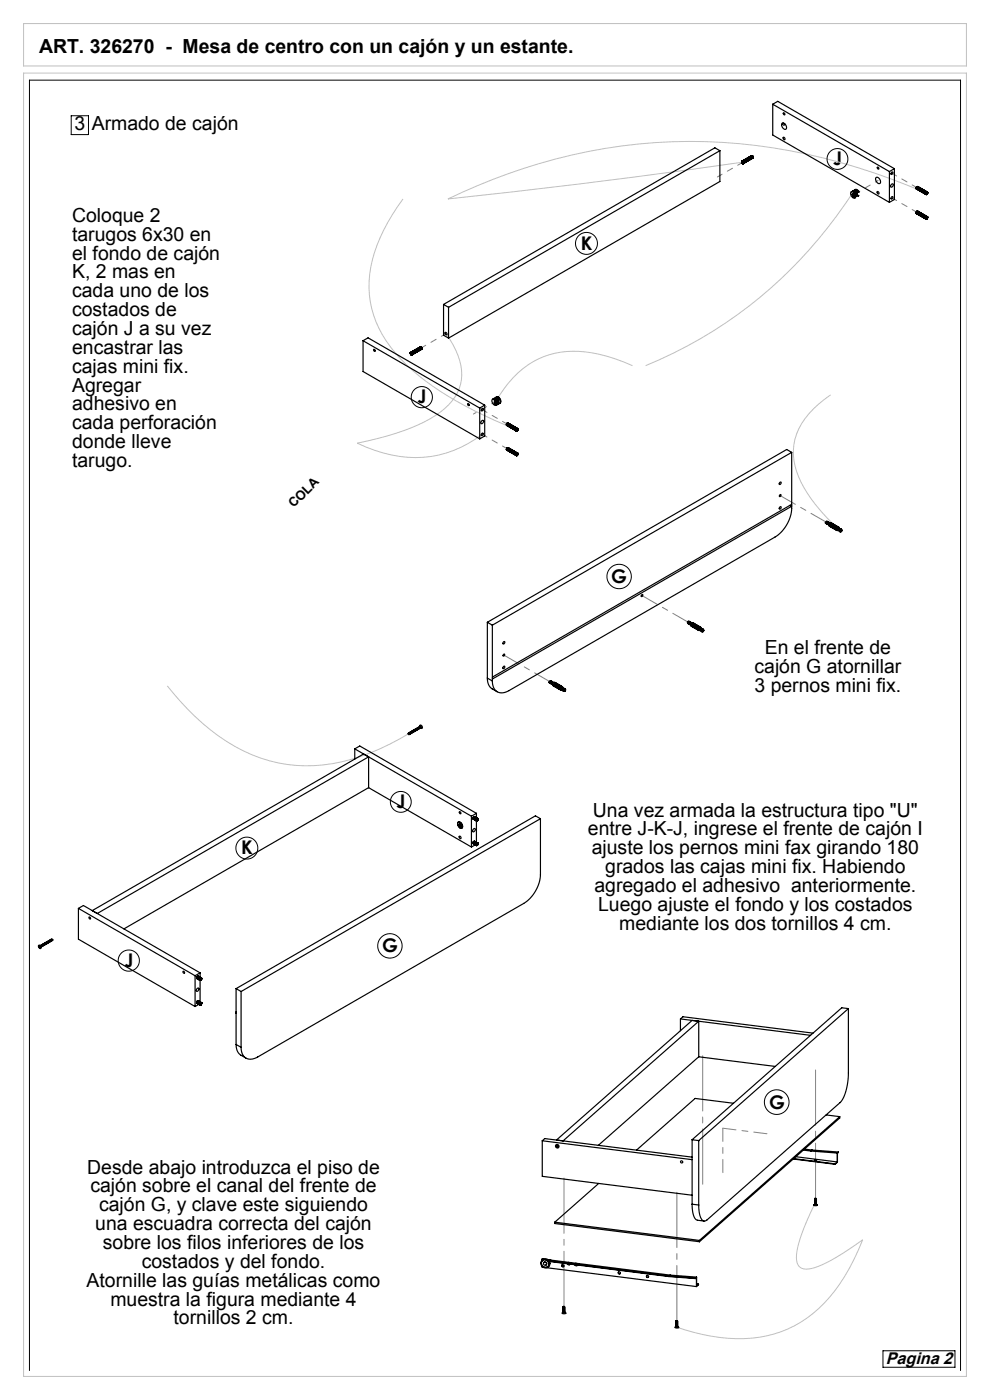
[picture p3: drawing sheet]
<svg xmlns="http://www.w3.org/2000/svg" width="210mm" height="297mm" viewBox="0 0 210 297" stroke-linecap="round" stroke-linejoin="round" font-family="sans-serif">
<g fill="none" stroke="#000" stroke-width=".21">
<path d="M15.1 24.6h3.7v4h-3.7zM6.2 290.7v-273.7h197.6v273.7M187.3 286.6h15.3v3.5h-15.3z"/>
<circle cx="177.6" cy="33.7" r="2.21"/>
<circle cx="124.4" cy="51.6" r="2.33"/>
<circle cx="89.5" cy="84.3" r="2.25"/>
<circle cx="131.3" cy="122.3" r="2.59"/>
<circle cx="52.4" cy="179.9" r="2.33"/>
<circle cx="85" cy="170.1" r="2.21"/>
<circle cx="27.3" cy="203.8" r="2.25"/>
<circle cx="82.7" cy="200.7" r="2.59"/>
<circle cx="164.8" cy="233.8" r="2.61"/>
</g>
<path d="M5 15.5h200v276.5h-200zM5 5h200v9h-200zM157.7 34.4a1648.7 1648.7 0 0 1-62.7 7.8 115.4 115.4 0 0 1 90.5-5.5l10.9 4.2M85.5 42.2a33.5 33.5 0 0 0-7.2 17.5 22 22 0 0 0 6.7 16.4 61.8 61.8 0 0 0 19.9 13l4.6 2M181 40.7a95.2 95.2 0 0 1-44 36.9M94.6 70.8a14.6 14.6 0 0 1 3.3 9.8 10.7 10.7 0 0 1-5.5 7.5 48.4 48.4 0 0 1-16.6 5.9 25.9 25.9 0 0 0 18.8 2.1 24.7 24.7 0 0 0 7.7-4M134.2 77.6a26.6 26.6 0 0 0-16.5-2.7 18.4 18.4 0 0 0-11.6 8.8l-.9 1.4M176.2 83.8a17.4 17.4 0 0 0-7.6 9.4 14.4 14.4 0 0 0 2.6 11.4l3 3.9 4 4.1M35.5 145.5a44.7 44.7 0 0 0 19.8 15.3 32.7 32.7 0 0 0 23.2-1.1 57.4 57.4 0 0 0 10.5-5.5M172.7 255.5a36.5 36.5 0 0 0-3.7 10.6l-.1 .7a2.1 2.1 0 0 0 2.6 2.4 19.6 19.6 0 0 0 7.3-3.3l4.2-2.9a35.9 35.9 0 0 1-11.9 16.7 25.3 25.3 0 0 1-18.3 4 46.1 46.1 0 0 1-9.5-2.2" fill="none" stroke="#c0c0c0" stroke-width=".21"/>
<path d="M149 251.2v-27.2M173 254.2v-27.2M119.6 277.2v-27.3M143.6 280.2v-27.3" fill="none" stroke="#808080" stroke-width=".21" stroke-dasharray="15.2 1.3 1.3 1.3" stroke-dashoffset="3.5"/>
<path d="M153.3 239.3v9.5M162.7 240.5l-9.4-1.2" fill="none" stroke="#808080" stroke-width=".21" stroke-dasharray="15.2 1.3 1.3 1.3" stroke-dashoffset="12.4"/>
<path d="M157.5 34.5l-5.3 3M194.5 39.8l-5.3-3.1M189.2 42l5.3 3M94.6 70.8l-5.3 3M102.3 86.9l5.3 3.1M102.3 92.1l5.3 3.1" fill="none" stroke="#808080" stroke-width=".21" stroke-dasharray="15.2 1.3 1.3 1.3" stroke-dashoffset="14.1"/>
<path d="M186.3 38.3l-4.5 2.6M100.4 87.8l4.5-2.5" fill="none" stroke="#808080" stroke-width=".21" stroke-dasharray="15.2 1.3 1.3 1.3" stroke-dashoffset="14.6"/>
<path d="M175.3 110.8l-9.8-5.7M106.9 139l9.7 5.6M145.9 132l-9.7-5.7" fill="none" stroke="#808080" stroke-width=".21" stroke-dasharray="15.2 1.3 1.3 1.3" stroke-dashoffset="11.5"/>
<g fill="none" stroke="#000" stroke-width=".25">
<path d="M152.7 32l-1.1-.6-57.5 33.2M152.7 32l-57.6 33.2M152.7 32v6.5l-57.6 33.2M157.3 34.3h.1M157.3 34.3v.1M157.3 34.4h.1M157.3 34.5h.1M157.4 34.2l-.1 .1M157.4 34.2h.1M157.4 34.5h.1M157.4 34.6h.1M157.5 34.2h.1"/>
<path d="M157.5 34.7h.1M157.5 34.2v.1M157.5 34.3h.1M157.6 34.3h.1M157.6 34.7h.1M157.6 34.3v.1M157.6 34.4h.1M157.7 34.4h.1M157.7 34.7h.1M157.7 34.4v.1M157.7 34.5h.1M157.7 34.6v.1"/>
<path d="M157.7 34.6h.1M157.7 34.5v.1M159.4 33h.1M159.4 33l-2 1.2M159.5 33h.1M159.5 33l-2.1 1.2M159.6 33v.1M159.6 33l-2.1 1.2M159.6 33.1h.1M159.6 33.1l-2.1 1.1M159.6 33.1l-2 1.1M159.7 33.1h.1"/>
<path d="M159.7 33.1l-2.1 1.2M159.7 33.1h-.1M159.7 33.1v.1M159.7 33.2h.1M159.7 33.2l-2.1 1.1M159.7 33.2l-2.1 1.2M159.7 33.5h.1M159.7 33.2v.1M159.7 33.2l-2 1.2M159.7 33.5l-2.1 1.2M159.7 33.3h.1M159.7 33.3l-2 1.1"/>
<path d="M159.7 33.5l-2 1.2M159.8 33.3v.1M159.8 33.4h.1M159.8 33.3h.1M159.8 33.3l-2.1 1.2M159.8 33.4l-2.1 1.2M159.8 33.4l-2.1 1.3M163.9 22.1v6.5l24.8 14.3M163.9 22.1l24.8 14.3M163.9 22.1l1.1-.6 24.7 14.3M165.9 26.2a.8 .8 0 0 1 .8 .4 .8 .8 0 0 1-.1 .8 .94 .94 0 0 1-.7-1.2zM166.1 26.1a.26 .26 0 0 0 0 .4 .26 .26 0 0 0 .4-.2"/>
<path d="M166.2 29.1h.1a.28 .28 0 0 1 .2 .3 .28 .28 0 0 1-.1 .2l-.3-.3zM166.2 23.9h.1a.22 .22 0 0 1 .2 .2 .22 .22 0 0 1-.2 .3zM185.8 37.7a.8 .8 0 0 1 .8 .4 .8 .8 0 0 1 0 .9 .93 .93 0 0 1-.8-1.3zM186.1 35.4h.1a.22 .22 0 0 1 .2 .2 .22 .22 0 0 1-.1 .3zM188.7 36.4v6.5M189.1 36.6l.1-.1a.23 .23 0 0 1 .1 .3 .23 .23 0 0 1-.3 .1zM189.1 39.1a.22 .22 0 0 1 .3-.1 .22 .22 0 0 1 0 .4 .28 .28 0 0 1-.1 .3 .28 .28 0 0 1-.4-.2zM189.7 35.8l-1 .6M189.7 35.8v6.5l-1 .6M194.3 39.9l2.1 1.2M194.3 39.9h.1M194.3 40l2.1 1.2"/>
<path d="M194.3 40h.1M194.3 39.8l2.1 1.2M194.4 39.8l-.1 .1M194.4 39.8h.1M194.4 39.8h-.1M194.4 39.8l2 1.2M194.4 39.7l2.1 1.2M194.4 39.7h.1M194.4 39.7v.1M194.4 39.7l2.1 1.1M194.5 39.6v.1M194.5 39.6l2 1.2"/>
<path d="M194.5 39.6h.1M194.5 39.6l2.1 1.2M194.6 39.6h.1M194.6 39.6l2.1 1.1M194.7 39.6h-.1M194.7 39.6l2.1 1.2M194.7 39.6h.1M180.5 40.7a.8 .8 0 0 1 .8 .4 .8 .8 0 0 1 0 .9 .93 .93 0 0 1-.8-1.3zM180.8 41.3v-.1l.3 .2M180.8 41.3l.1 .1M180.8 40.6l.4-.1-.6 .2M180.8 41.2v.1"/>
<path d="M180.9 40.5a.62 .62 0 0 1 .9 .5l-.1 .1M180.9 41.4v.1M181 41.1v.5l-.1-.1M181 41.3l-.1 .1M181 41.1h-.1l.1 .1M181 41.5h-.1M181.1 41.4v.1v-.1M181.2 40.4a.55 .55 0 0 1 .6-.1 .55 .55 0 0 1 .3 .5M181.2 40.6l.5 .5M181.2 40.6l-.2 .1a.81 .81 0 0 1 .3 1.3M181.2 41.4l.2 .2h-.2zM181.2 40.6v.2l.5 .3"/>
<path d="M181.3 41.6h-.1M181.3 40.3a.54 .54 0 0 1 .8 .5M181.4 41.1h.1M181.4 40.9v.2M181.7 41l-.3 .1M181.7 41.5l.4 .1M181.7 41.5l-.1 .1M181.7 40.7v-.2l.4 .3M181.7 41.4v.1M181.7 41.4l.4 .2M181.8 41.3l.4 .2-.1 .1M181.8 40.6v.3"/>
<path d="M181.8 41v.3M181.8 41.3l-.1 .1M186.1 40.6h.1a.28 .28 0 0 1 .3 .3 .28 .28 0 0 1-.2 .3l-.2-.3zM189.1 41.8l.1-.1a.23 .23 0 0 1 .1 .4 .23 .23 0 0 1-.3 0zM194.3 45.1l2.1 1.2M194.3 45.1h.1M194.3 40l2.1 1.3M194.3 45.2h.1M194.3 45.1v.1M194.3 45.2l2.1 1.2M194.3 45.1l2.1 1.3M194.3 45l2.1 1.3"/>
<path d="M194.3 45l.1 .1M194.3 45.3l2.1 1.2M194.4 45l-.1 .1M194.4 45.3h-.1M194.4 40l-.1 .1M194.4 45.1h.1M194.4 45h-.1M194.4 45h.1M194.4 45l2.1 1.1M194.4 45.3h.1M194.4 40.1h.1M194.4 45l2 1.2"/>
<path d="M194.4 44.9l2.1 1.2M194.4 44.9h.1M194.4 44.9v.1M194.4 44.9l2.1 1.1M194.5 44.9h.1M194.5 44.8l2.1 1.2M194.5 44.8h.1M194.6 44.8h.1M194.6 44.8l2.1 1.2M194.7 44.8h.1M196.4 46.3h.1M196.4 41.1h.1"/>
<path d="M196.4 46.4h.1M196.4 41.1v.1M196.4 41.2h.1M196.4 46.2h.1M196.4 41v.1M196.4 41h.1M196.4 46.5h.1M196.4 41.3h.1M196.4 41.2l.1 .1M196.4 40.9v.1M196.5 46.1l-.1 .1M196.5 40.9h-.1"/>
<path d="M196.5 46.5h.1M196.5 41.3h.1M196.5 46.1h.1M196.5 40.9h.1M196.5 40.8v.1M196.5 40.8h.1M196.5 46v.1M196.6 46h-.1M196.6 41.3h-.1M196.6 40.8h-.1M196.6 46.1l.2 .1-.2 .3zM196.6 40.9h.2l-.2 .3z"/>
<path d="M196.6 46.5h-.1M196.6 46h.1M196.6 41.2v.1M196.6 40.8h.1M196.6 46.5h.1M196.6 46.4v.1M196.6 41.2h.1M196.6 40.7v.1M196.7 46.4h.1M196.7 40.7v.1M196.7 41.2h.1M196.7 46h.1"/>
<path d="M196.7 40.8h.1M196.7 41.1h.1M196.7 46.3h.1M196.8 40.8h.1M196.8 46.1h.1M196.8 46.3h.1M196.8 41h.1M196.8 40.8v.1M196.8 40.9h.1M196.8 46.2h.1M196.8 46.1v.1M196.8 46v.1"/>
<path d="M77 72.3l1.1-.6 24.7 14.3M77 72.3l24.8 14.3M77 72.3v6.5l24.8 14.3M79.3 74.1a.22 .22 0 0 1 .3 .2 .22 .22 0 0 1-.2 .2zM87 74.8v.1M87 74.9v.1M87 74.9h.1M87 75h.1M87 74.8h.1M87 75.1h.1M87 75v.1M87.1 74.8l-.1 .1"/>
<path d="M87.1 74.8h.1M87.1 75.1h.1M87.1 75.2h.1M87.2 74.8h.1M87.2 75.2v.1M87.2 75.3h.1M87.3 75.3h.1M87.3 74.8h.1M87.3 74.8v.1M87.3 74.9h.1M87.4 74.9h.1M87.4 75.3h-.1"/>
<path d="M87.4 75.3h.1M87.4 75h.1M87.4 75.2v.1M87.4 75.2h.1M87.4 75.1h.1M89.2 73.6l-2.2 1.2M89.2 73.6h.1M89.3 73.6h.1M89.3 73.6l-2.1 1.2M89.3 73.7h.1M89.4 73.7l-2.1 1.1M89.4 73.7h.1"/>
<path d="M89.4 73.7h-.1M89.4 73.7l-2.1 1.2M89.4 73.7v.1M89.4 73.8h.1M89.4 73.8l-2 1.1M89.4 74.1h.1M89.4 73.8l-2 1.2M89.4 74.1l-2 1.2M89.5 73.9l-2.1 1.2M89.5 73.9h.1M89.5 74.1h.1M89.5 73.8v.1"/>
<path d="M89.5 73.8l-2.1 1.2M89.5 74.1l-2.1 1.2M89.5 74h.1M89.5 73.9l-2.1 1.3M89.5 74l-2.1 1.2M89.5 73.9v.1M94.1 64.6l1 .6M94.1 64.6v6.5l1 .6M94.5 70.5h.1a.28 .28 0 0 1 .2 .2 .28 .28 0 0 1-.1 .3l-.3-.3zM95.1 65.2v6.5M99.2 85.6h.1a.22 .22 0 0 1 .2 .2 .22 .22 0 0 1-.1 .2zM101.8 86.6v6.5"/>
<path d="M102.2 92l.1-.1a.23 .23 0 0 1 .1 .3 .23 .23 0 0 1-.3 .1zM102.2 86.8l.1-.1a.23 .23 0 0 1 .1 .3 .23 .23 0 0 1-.3 0zM102.2 89.2a.22 .22 0 0 1 .4 0 .22 .22 0 0 1-.1 .4 .26 .26 0 0 1-.2 .3 .26 .26 0 0 1-.3-.3zM102.8 86l-1 .6M102.8 86v6.5l-1 .6M104.9 85.7l.4 .2M105 85.5l.4 .3 .3-.1M105 85.6l-.1 .1M105 85.6l.4 .3M105.1 85l-.1 .6M105.2 84.3l.4-.1-1.1 .5M105.3 85.1h.1"/>
<path d="M105.3 85.1l-.4-.2v.8M105.3 85.5l.1-.1 .5 .2M105.3 85.1v.4M105.3 85.5l.4 .2M105.3 84.2a.8 .8 0 0 1 .8 .4 .8 .8 0 0 1-.1 .9M105.4 85.9l-.2 .1M105.4 85.9h-.1M105.4 84.8a.25 .25 0 0 1 .3 .2 .25 .25 0 0 1-.3 .2zM105.6 84.3a.74 .74 0 0 1 .3 1.3l-.3-.1v-.3M105.6 84.3l-.6 .4 .3 .3-.1 .1a.44 .44 0 0 0-.4-.5 .44 .44 0 0 0-.5 .5l.1 .1a.75 .75 0 0 0 .9 .7M105.6 84.6l.3 .4-.3 .3M105.6 84.3v.3"/>
<path d="M105.6 84.6l-.2 .2M105.9 85.6l-.3 .2M105.9 85.6l-.2 .1M107.4 95.3l2.1 1.2M107.4 95.4l2.1 1.2M107.4 90.1l2.1 1.2M107.4 95.3h.1M107.4 90l2.1 1.2M107.4 90.2l2.1 1.2M107.4 90.1h.1M107.4 95.3v.1M107.4 95.4h.1"/>
<path d="M107.4 90.2h.1M107.4 90h.1M107.4 95.2l2.1 1.2M107.4 95.2h.1M107.4 95.5l2.1 1.2M107.4 95.2v.1M107.5 95.4l-.1 .1M107.5 90.2h-.1M107.5 95.2h.1M107.5 90h-.1M107.5 95.2h-.1M107.5 95.1l2.1 1.2"/>
<path d="M107.5 95.1v.1M107.5 89.9l2 1.2M107.5 90.3l2 1.1M107.5 89.9l-.1 .1M107.5 95.5h.1M107.5 90.2v.1M107.5 89.9v.1M107.5 95.2l2 1.2M107.5 95.1h.1M107.5 89.9h.1M107.5 89.9l2.1 1.2M107.5 89.8v.1"/>
<path d="M107.5 95v.1M107.5 95l2.1 1.2M107.5 95l.1 .1M107.5 89.8l2.1 1.2M107.5 89.8h.1M107.6 95v.1M107.6 95l-.1 .1M107.6 89.8h-.1M107.6 89.8h.1M107.6 95h.1M107.6 95l2.1 1.2M107.6 89.8l2 1.2"/>
<path d="M107.6 89.8l2.1 1.1M107.7 95h.1M107.7 89.8h.1M107.7 95l2.1 1.2M107.7 89.7v.1M107.7 89.7l2.1 1.2M107.7 94.9v.1M107.7 89.7h.1M107.8 95h-.1M107.8 89.7h-.1M107.8 89.7l2 1.2M107.8 95h.1"/>
<path d="M107.8 89.7h.1M109.5 96.5h.1M109.5 91.3h.1M109.5 96.5v.1M109.5 96.6h.1M109.5 91.2v.1M109.5 91.3v.1M109.5 96.4h.1M109.5 96.4v.1M109.5 91.2h.1M109.5 91.4h.1M109.5 96.3v.1"/>
<path d="M109.5 91.1h.1M109.5 96.7h.1M109.5 91.1v.1M109.5 96.6v.1M109.5 96.6l.1 .1M109.6 91.4h.1M109.5 96.3h.1M109.6 91.1h-.1M109.6 96.7h.1M109.6 96.3h.1M109.6 91.1h.1M109.6 91h.1"/>
<path d="M109.6 91v.1M109.6 96.2v.1M109.6 96.2h.1M109.6 96.6v.1M109.7 96.6h.1M109.7 91.4h.1M109.7 96.3h.2l-.2 .3zM109.7 91.1h.2l-.2 .3zM109.7 91h-.1M109.7 96.6v.1M109.7 96.2h.1M109.7 90.9v.1"/>
<path d="M109.7 90.9h.1M109.8 96.6h.1M109.8 91.4h.1M109.8 90.9h-.1M109.8 96.2h.1M109.8 90.9h.1M109.8 96.2h-.1M109.8 90.9l.1 .1M109.8 96.5h.1M109.8 91.3h.1M109.8 91.3v.1M109.8 90.9v.1"/>
<path d="M109.8 91h.1M109.9 96.2h.1M109.9 91h.1M109.9 96.2h-.1M109.9 96.4h.1M109.9 91.2h.1M109.9 96.2v.1M109.9 96.3h.1M109.9 91v.1M109.9 91.1h.1M167.9 96v11.8a7.8 7.8 0 0 1-3.5 6.1l-56.4 32.6a2.15 2.15 0 0 1-2.5 .3 2.15 2.15 0 0 1-1.1-2.3M167.9 96l-1-.6-63.5 36.6"/>
<path d="M167.9 96l-63.5 36.6M165.4 102.4l.1-.1a.23 .23 0 0 1 .1 .3 .23 .23 0 0 1-.3 0zM165.4 107.6l.1-.1a.23 .23 0 0 1 .1 .3 .23 .23 0 0 1-.3 .1zM165.4 105l.2-.1a.21 .21 0 0 1 0 .3 .21 .21 0 0 1-.3 0zM167.5 107.2l.4 .2M175.1 110.9l.2 .2M175.1 110.8l.1 .1M175.1 110.8v.1M175.2 110.9v.1M175.2 110.9h-.1M175.4 110.6h-.1l-.2 .2M175.4 111.1h.1"/>
<path d="M175.4 111.1v-.3l.2-.2a.28 .28 0 0 0-.3 .2 .28 .28 0 0 0 .1 .4M175.6 111.2l-.1-.3 .3-.2a.26 .26 0 0 0-.4 .3 .26 .26 0 0 0 .3 .3M175.6 111.2h.1M175.6 111.2l.2 .1M175.9 110.9l-.1-.1-.2 .4M176 111l-.2-.1-.2 .3M176.2 111.4v.2M176.2 111.6l-.1-.2 1.2 .7v.3M176.2 111.6l1.1 .7M176.2 111.2l.3-.2 1.2 .7-.3 .2zM176.5 111.1l-.2 .1M176.5 111.1l1.1 .7"/>
<path d="M176.5 111v.1M177.9 112.5h-.4M177.9 111.8l-1.6-.9-.4 .2v.5l1.6 .9M177.9 111.9l-.3 .1-.1 .5M177.9 111.9l.1 .3M178 112.2a.2 .2 0 0 0-.2-.1 .2 .2 0 0 0-.2 .2 .2 .2 0 0 0 .3 .1M178.1 112.3l-.3-.2-.1 .1v.1l.3 .2M178.4 112.6v.1M178.4 112.2l-.3 .1v.4M178.4 112.2l-.3 .2v.3M178.4 112.2l.1 .1M178.4 112.5h.2l-.2 .3z"/>
<path d="M178.4 112.7h.1M178.4 112.7h-.1M178.4 112.6l-.1 .1M178.4 112.5l.1 .1M178.4 112.6h.1M178.5 112.6v-.2l-.1 .2M178.5 112.6v.1M178.5 112.6h.1M178.5 112.5l.1 .1M178.5 112.3v.4l-.3 .1M178.5 112.3l-.3 .2v.3l-.1-.1M178.6 112.6h-.1"/>
<path d="M103.4 132l1 .6M103.4 132v11.9M104.4 132.6v11.9M106.8 138.8l.1-.1a.21 .21 0 0 1 .1 .3 .21 .21 0 0 1-.3 .1zM106.8 136.1h.1a.23 .23 0 0 1 .1 .3 .23 .23 0 0 1-.3 .1zM136.1 126.2l.2-.1a.21 .21 0 0 1 0 .3 .21 .21 0 0 1-.3 0zM146 131.8l-.2 .2 .1 .2M146.1 132.3l-.1-.3 .2-.2a.28 .28 0 0 0-.3 .2 .28 .28 0 0 0 .2 .4M146.1 132.3h.1M146.2 132.4v-.3l.2-.2a.28 .28 0 0 0-.3 .2 .28 .28 0 0 0 .2 .4M146.5 132.5h.1M146.6 132.1v-.1a.26 .26 0 0 0-.3 .2 .26 .26 0 0 0 .2 .3"/>
<path d="M146.7 132.2l-.2-.1a.25 .25 0 0 0-.2 .2 .25 .25 0 0 0 .2 .2M146.8 132.6l.1 .2M146.9 132.8l-.1-.2 1.2 .7v.3M146.9 132.8l1.1 .7M147.1 132.3l-.2 .1 1.2 .7 .3-.2M147.1 132.3l-.1 .1M147.1 132.3l1.1 .7M148.6 133.1l.1 .3M148.6 133.1l-1.6-1-.4 .2v.5l1.6 .9M148.6 133.1l-.4 .2v.4M148.7 133.4v-.1a.23 .23 0 0 0-.4 .1 .23 .23 0 0 0 .3 .3h-.4M148.8 133.9l.1 .1"/>
<path d="M148.8 133.5l-.3-.2-.1 .1v.1l.3 .2M149 133.8l.1 .1M149.1 133.4l-.3 .1v.4M149.1 133.4l-.3 .2v.3M149.1 133.4l.1 .1M149.1 133.8l-.1 .1h.1M149.1 133.9v.1M149.1 133.7l.1 .1M149.1 133.8h.1M149.1 133.9h.1M149.2 133.8h.1M149.2 133.8v-.1l-.1 .1"/>
<path d="M149.2 133.8v.1M149.2 133.9l-.1 .1M149.2 133.7l.1 .1M149.2 133.5l.1 .3-.4 .2M149.2 133.5l-.3 .2v.3M149.3 133.8h-.1M75.3 158.9v2.1M75.3 158.9l24.7 14.3M75.3 158.9l1-.6 24.8 14.2M77.1 160l-57.5 33.2M86.7 155.5h.1l.1 .3-.3-.2zM86.7 155.8h.1"/>
<path d="M86.8 155.8h-.1M86.8 155.5l.2 .1M86.9 155.5l.2 .2-.2-.3-.1 .1M87 155.4l.1 .2M87 155.6l-.1 .1M87 155.4l.2 .2-.1-.3-.2 .1M87.1 155.3l.1 .2M87.2 155.3l.2 .2-.2-.3-.2 .1M87.2 155.3l.2 .1M87.3 155.2l.2 .3-.1-.3h-.2M87.4 155.2l.1 .1M87.5 155.1l.2 .3-.2-.3h-.2"/>
<path d="M87.5 155.1l.2 .2M87.6 155.1l.2 .2-.2-.3-.1 .1M87.7 155l.1 .1M87.7 155l.2 .2-.1-.3-.2 .1M87.8 154.9l.1 .2M87.8 155.1v.1M87.9 154.9l.2 .2-.1-.2h-.3M87.9 154.9l.2 .1M88 154.8l.2 .2-.1-.2h-.2M88.1 154.8l.1 .1M88.2 154.7l.1 .3-.1-.3h-.2M88.2 154.7l.2 .1"/>
<path d="M88.3 154.6l.2 .3-.2-.3-.1 .1M88.4 154.6l.1 .2M88.4 154.8h.1M88.4 154.6l.2 .2-.1-.3-.2 .1M88.5 154.5l.1 .2M88.6 154.5l.2 .2-.1-.2h-.3M88.7 154.4l.1 .2M88.7 154.4l.2 .2-.1-.3-.2 .1M88.8 154.4l.1 .1M88.9 154.3l.1 .3-.1-.3h-.2M88.9 154.3l.2 .1M89 154.2l.2 .3-.1-.3h-.2"/>
<path d="M89.1 154.2l.1 .2M89.1 153.9a.37 .37 0 0 1 .4 .2 .37 .37 0 0 1-.1 .4l-.2-.1v-.3l-.2 .1zM103.4 143.9a2.45 2.45 0 0 0 1 2.2l1.1 .7M103.4 143.9l1 .6M104.5 143.6l63.4-36.6v.4l-63.4 36.6zM106.8 141.4l.1-.1a.23 .23 0 0 1 .1 .4 .23 .23 0 0 1-.3 0zM116.4 144.7l.2 .2M116.5 144.7h.1M116.5 144.7h-.1M116.5 144.7l.1 .1M116.6 144.8h.1M116.8 144.5l-.2-.1-.1 .3"/>
<path d="M116.8 144.9l-.1-.2 .3-.2a.28 .28 0 0 0-.4 .2 .28 .28 0 0 0 .2 .3M117 145l-.1-.2 .2-.2a.26 .26 0 0 0-.3 .2 .26 .26 0 0 0 .3 .3M117 145h.1M117 145l.2 .2M117.3 144.8l-.2-.1-.1 .4M117.4 144.8l-.2-.1-.2 .4M117.5 145.2v.3M117.5 145.5v-.3l1.2 .7v.3M117.5 145.5l1.2 .6M117.8 145h-.2l1.2 .7 .3-.1M117.8 145l-.2 .1M117.8 145l1.1 .6"/>
<path d="M119.3 146.3l-.4 .1M119.3 145.7l-1.6-.9-.4 .1-.1 .5 1.7 1M119.3 145.7l-.4 .2v.5M119.3 145.7l.1 .3M119.4 146a.2 .2 0 0 0-.3-.1 .2 .2 0 0 0-.1 .2 .2 .2 0 0 0 .2 .2M119.5 146.6l.1 .1M119.5 146.1l-.3-.2-.1 .1v.2l.3 .2M119.7 146.5h.1M119.8 146.1l-.4 .1 .1 .4M119.8 146.1l-.4 .2 .1 .3M119.8 146.1h.1M119.8 146.3l.2 .1-.2 .2z"/>
<path d="M119.8 146.5v.1M119.8 146.4l-.1 .1M119.8 146.5h-.1M119.8 146.4h.1M119.8 146.4v.1M119.8 146.4v-.1v.1M119.9 146.4h.1M119.9 146.1v.4l-.3 .2M119.9 146.1l-.3 .2v.4M119.9 146.4l-.1 .1M78.2 167.1l21.8 12.6M78.2 167.1v-6.5l-57.6 33.2"/>
<path d="M78.2 167.1l-51.9 30M97.2 174.4a.8 .8 0 0 1 .8 .4 .8 .8 0 0 1-.1 .9 .93 .93 0 0 1-.7-1.3zM97.2 174.4a.8 .8 0 0 1 .8 .4 .8 .8 0 0 1-.1 .9 .94 .94 0 0 1-.7-1.3zM97.4 175l.1 .1M97.4 177.4h.2a.28 .28 0 0 1 .2 .2 .28 .28 0 0 1-.2 .3l-.2-.3zM97.5 172.2a.22 .22 0 0 1 .3 .2 .22 .22 0 0 1-.2 .2zM97.5 174.9l.1 .1M97.5 174.9h.1M97.5 174.9l-.1 .1M97.5 174.9h-.1v.1M97.5 174.9v-.1l.2 .5-.2-.1M97.5 175.1v.1"/>
<path d="M97.6 175.2h.1M97.6 175.2h-.1M97.6 174.9h-.1M97.6 175l-.1 .1M97.7 175l.1 .1M97.7 175.1l.1 .1zM97.9 175.1l.2 .2h-.2zM97.9 175.3h.1M100 173.2v6.5M100.3 178.9l.1 .1M100.3 173.6l.1 .2M100.3 173.6l.7 .4"/>
<path d="M100.3 173.7l.7 .4M100.3 178.9l.7 .4M100.3 178.8l.7 .4M100.3 178.9l.7 .5M100.3 173.5l.7 .5M100.3 178.7l.7 .5M100.3 173.5l.7 .4M100.4 178.7l.6 .4M100.4 178.6l.7 .5M100.4 178.6l.7 .4M100.4 173.4l.7 .3M100.4 175.9a.22 .22 0 0 1 .3-.1 .22 .22 0 0 1 .1 .3 .28 .28 0 0 1-.2 .3 .28 .28 0 0 1-.4-.1z"/>
<path d="M100.4 173.3l.8 .4M100.4 178.6l.8 .3M100.5 173.3l.7 .4M100.5 178.5l.7 .4M100.6 173.2l.8 .5M100.6 178.5l.8 .4M100.7 178.5l-.3 .1-.1 .3M100.7 173.3l-.3 .1-.1 .2M100.8 179.2l-.8 .5M101 179.3h.1M101 174h.1M101 179.2h.1"/>
<path d="M101 179.2v.1M101 174.1h.1M101 173.9v.1M101 173.9h.1M101 179.1v.1M101 179.1h.1M101 174.1l.1 .1M101.1 173.8l-.1 .1M101.1 179.1h-.1M101.1 174.1h.1M101.1 174.1h-.1M101.1 179.3l-.1 .1"/>
<path d="M101.1 172.5l-1.1 .7M101.1 172.5v1M101.1 174.2v4.5M101.1 173.8h.1M101.1 173.8h-.1M101.1 179v.1M101.1 179.4h.1M101.1 179h.1M101.1 173.8l-.7-.4 .6 .5M101.1 173.7v.1M101.1 178.9h.1M101.1 173.7h.1"/>
<path d="M101.1 178.9v.1M101.2 174.1h.1M101.2 179.4h.1M101.2 173.7h.1M101.2 178.9h.1M101.2 179.3h.1M101.2 173.8h.2l-.2 .3zM101.2 179h.2l-.2 .3zM101.2 179.3v.1M101.2 173.6h.1M101.2 173.6l.2 .1M101.3 173.6l-.1 .1"/>
<path d="M101.3 178.9h-.1M101.3 173.6h.1M101.3 178.9h.1M101.3 174.1h.1M101.3 179.3h.1M101.3 178.8v.1M101.3 179.2h.1M101.3 173.6v.1M101.3 174h.1M101.3 173.7h.1M101.4 173.7h.1M101.4 178.9h.1"/>
<path d="M101.4 173.6l-.1 .1M101.4 174h.1M101.4 179.2h.1M101.4 178.9v.1M101.4 173.9h.1M101.4 179.1h.1M101.4 179h.1M101.4 173.7v.1M101.4 173.8h.1M114.6 173.7v11.8a7.8 7.8 0 0 1-3.5 6.1l-56.4 32.6a2.15 2.15 0 0 1-2.5 .3 2.15 2.15 0 0 1-1.1-2.3M114.6 173.7l-1-.6-63.5 36.6M114.6 173.7l-63.5 36.6"/>
<path d="M9.7 200l.2 .2-.1-.3-.2 .1M9.8 200l.1 .1M9.9 199.9l.2 .3-.1-.3h-.3M10 199.9l.1 .1M10 199.8l.2 .3-.1-.3h-.2M10.1 199.8l.1 .2M10.2 199.8l.2 .2-.2-.3-.2 .1M10.2 199.7l.2 .2M10.3 199.7l.2 .2-.1-.3-.2 .1M10.4 199.6l.1 .2M10.4 199.6l.2 .2-.1-.3-.2 .1M10.5 199.6l.1 .1"/>
<path d="M10.6 199.5l.2 .3-.1-.3h-.2M10.7 199.5l.1 .1M10.7 199.4l.2 .3-.1-.3h-.2M10.8 199.4l.1 .1M10.9 199.3l.2 .3-.2-.3-.2 .1M10.9 199.3l.2-.1 .1 .2h-.1M10.9 199.3l.2 .1M11.2 199.4l-.1 .1M16.6 192.7v6.5l24.8 14.3M16.6 192.7l24.8 14.3M16.6 192.7l1.1-.6 24.7 14.3M18.9 194.5h.1a.22 .22 0 0 1 .2 .2 .22 .22 0 0 1-.2 .3z"/>
<path d="M8.2 200.6a.37 .37 0 0 1 .4 .2 .37 .37 0 0 1-.1 .4l-.3-.3zM8.3 200.8l.3 .1M8.3 200.8l.1 .1M8.3 200.8h.1M8.4 200.9v.2M8.4 200.5l.3 .4M8.5 200.9l.1 .1zM8.5 200.8l-.1-.1v.4M8.5 200.9h-.1M8.5 201l-.1 .1M8.5 200.6l.3 .1-.1 .2M8.7 200.7v.1"/>
<path d="M8.7 200.6l.2 .1M8.7 200.8h.1M8.7 200.9v.1M8.8 200.6l.1 .2-.1-.3-.2 .1M8.8 200.5l.1 .2M8.9 200.7l-.1 .1M8.9 200.5l.2 .2-.2-.3-.1 .1M9 200.5l.1 .1M9 200.4l.2 .2-.1-.2h-.2M9.1 200.4l.1 .1M9.2 200.3l.2 .3-.1-.3h-.3M9.2 200.3l.2 .1"/>
<path d="M9.3 200.2l.2 .3-.1-.3-.2 .1M9.4 200.2l.1 .2M9.5 200.2l.1 .2-.1-.3-.2 .1M9.5 200.1l.2 .2M9.6 200.1l.2 .2-.1-.2h-.2M9.7 200l.1 .2M38.9 206a.22 .22 0 0 1 .2 .2 .22 .22 0 0 1-.1 .3zM41.4 207v6.5M41.7 207.5l.7 .4M41.7 212.7l.7 .4M41.7 207.4l.7 .4M41.7 207.5l.8 .5"/>
<path d="M41.7 212.6l.7 .4M41.7 212.8l.7 .4M41.7 207.3l.7 .4M41.7 212.5l.7 .4M41.8 212.5l.7 .4M41.8 212.4l.7 .4M41.8 207.2l.7 .4M41.8 207.1l.7 .4M41.9 209.7a.22 .22 0 0 1 .3 0 .22 .22 0 0 1-.1 .3 .26 .26 0 0 1-.2 .3 .26 .26 0 0 1-.3-.2zM41.9 207.1l.7 .4M42 207.1l.7 .4M42 212.3l.7 .4"/>
<path d="M42.1 212.3l-.3 .2v.3M42.2 213.1l-.8 .4M42.4 213.1h.1M42.4 207.8h.1M42.4 213h.1M42.4 213.1v.1M42.4 207.8v.1M42.4 207.9h.1M42.4 213v.1M42.4 207.7v.1M42.4 207.9v.1M42.4 207.7h.1"/>
<path d="M42.4 212.9v.1M42.4 212.9h.1M42.4 213.2h.1M42.4 208h.1M42.4 206.4l-1 .6M42.4 206.4v.9M42.4 208v4.5M42.5 207.6l-.1 .1M42.5 212.9h-.1M42.5 208h.1M42.5 213.2h.1M42.5 207.6l-.7-.4 .6 .5"/>
<path d="M42.5 207.6h.1M42.5 212.8v.1M42.5 212.8h.1M42.5 207.5h.1M42.6 213.2h-.1M42.6 208h-.1M42.6 207.5h-.1M42.6 212.8h-.1M42.6 207.6l.2 .1-.2 .3zM42.6 212.8l.2 .1-.2 .3zM42.6 208h.1M42.6 207.5h.1"/>
<path d="M42.6 213.2h.1M42.6 212.7v.1M42.6 212.7h.1M42.6 207.9v.1M42.6 212.7l-.7-.3 .7 .3M42.6 207.9h.1M42.7 207.9h.1M42.7 213.1h.1M42.7 207.5h.1M42.7 212.7h.1M42.7 212.7l.1 .1M42.7 207.8h.1"/>
<path d="M42.7 213h.1M42.8 207.5v.1M42.8 212.8h.1M42.8 207.7h.1M42.8 207.5l-.8-.4-.2 .2v.3M42.8 207.7v.1M42.8 212.7h-.1M42.8 213h.1M42.8 207.6h.1M42.8 212.9h.1M42.8 207.6v.1M42.8 212.8v.1"/>
<path d="M50.1 214.7v.3v-.3M50.1 209.7l1 .6M50.1 209.7v11.9M51.1 210.3v11.9M144.3 216.2v2.5M144.3 216.2l27.6 3.4M144.3 216.2l.6-.5 27.6 3.5M148.2 216.6v7.6M180 214v13.6a10 10 0 0 1-1.8 6.3l-28.2 24.9a.79 .79 0 0 1-.9 .2 .79 .79 0 0 1-.5-.7l-.3-1.1-.1-1.6M180 214l-1.4-.2-31.8 28M180 214l-31.8 28M50.1 221.6a2.45 2.45 0 0 0 1 2.3l1.1 .6"/>
<path d="M50.1 221.6l1 .6M148.2 224.2l16.2 2M148.2 224.2l-21.3 18.8M155.6 234l-8.2-1-12.4 11M175.2 236.5l2.9 .4M178.1 236.9l-29.7 26.2M178.1 236.9v.3l-29.7 26.2M115 242v7.6l31.8 4M115 242l31.8 4M115 242l.6-.5 31.2 4M117.7 259.3v.3l30.7 3.8M117.7 259.3l30.7 3.8"/>
<path d="M118 241.9l28.8-25.4 1.4 .1-28.8 25.4zM118.2 243.1v-.2l.2 .2-.1 .1M118.2 243.1l-.2 .1h.2M118.2 242.9v.2M118.2 243.2v.2l.1-.2M118.2 243.2v.2M118.4 243.2h-.1M127 251.1l-9.3 8.2M146.8 255.5l.1 1.1a2.38 2.38 0 0 0 1.1 2.3l1.4 .1M146.8 241.8l1.4 .2M146.8 255.5l1.4 .1M146.8 241.8v13.7"/>
<path d="M148.2 242v13.6M168.3 245.9l8.7 1.1M168.4 245.8l8.6 1.1M168.8 245.4l8.8 1.1M170.4 244l1.6 .2M170.6 243.8l1.6 .2M172 244.2l5.6 .4M172.2 244l-.2 .2M172.2 244l5.7 .4M172.8 246.1h.4zM172.8 246.2h.4M172.8 255.4l-.2 .3 .4 .1 .4-.1-.2-.3"/>
<path d="M172.8 254.7h.1M172.8 254.9h.1M172.8 255l.1 .1M172.8 255.2l.1 .1M172.8 255.4l.1 .1M172.8 254.5h.1M172.8 254.4h.1M172.8 254.8h.1M172.8 255.2h.1M172.8 254.3h.1M172.9 254.4h-.1M172.9 254.6h-.1"/>
<path d="M172.9 254.8h-.1M172.9 255h-.1M172.9 255.2h-.1M172.9 254.2l-.1 .1M172.9 255.4h-.1M172.9 254.2v.2M172.9 254.5v.1M172.9 254.7v.1M172.9 254.9v.1M172.9 255.1v.1M172.9 255.3v.1M172.9 254.6h.1"/>
<path d="M172.9 254.8h.1M172.9 255h.1M172.9 255.2h.1M172.9 255.4h.1M172.9 254.4h.1M172.9 254.2h.2zM172.9 254.2v.1M173.1 254.3v.1h-.2M173.1 254.5v.1h-.3M173.1 254.7v.1h-.2M173.1 254.8v.2h-.3M173.1 255v.2h-.2"/>
<path d="M173.1 255.2v.2h-.3M173.1 254.5l-.2 .1M173.1 254.9l-.2 .1M173.1 254.9h-.2M173.1 254.5h-.2M173.1 254.2l-.2 .2M173.1 254.6l-.2 .2M173.1 255l-.2 .2M173.1 255.2l-.2 .2M173.1 255.4l-.2 .1M173.1 255.4l.1 .1-.4-.1M173.1 254.6l-.2 .1"/>
<path d="M173.1 255l-.2 .1M173.1 255.2l-.2 .1M177 246.9v.1M177.2 246.9v.1M177.2 246.9h-.2M177.2 247h-.2M177.6 246.5l-.4 .4M177.6 244.6v1.9M177.9 244.4l-.3 .2M177.9 244.4l-.3 .3v1.9l-.4 .4M115 267.1v.3a.96 .96 0 0 1 1.4 0 .96 .96 0 0 1-.2 1.4M115 268.6v.2h.2"/>
<path d="M115 267.1h.3M115 267.1h.1M115.1 267.4a.86 .86 0 0 0 0 1.1 .86 .86 0 0 0 1.1 .2M115.4 267.8a.35 .35 0 0 1 .5 .1 .35 .35 0 0 1-.1 .4M115.4 267.8h.1M116 268.9l31.7 4M116.3 267.2l25.9 3.3M116.6 267.5l3.7 .6 .3 .2 .3-.1M116.6 267.5l3.7 .5M116.9 267.4l-.3 .1M119.2 268.3a.26 .26 0 0 0 .1 .3 .26 .26 0 0 0 .3 .1M119.4 278.4l-.2 .2 .4 .1 .4-.1-.2-.2"/>
<path d="M119.5 277.6h.1M119.5 277.8h.1M119.5 278h.1M119.5 278.2h.1M119.5 277.4h.1M119.5 278.1h.1M119.5 277.7h.1M119.5 277.9h.1M119.5 277.2h.1M119.5 277.2v.1M119.5 277.4v.1M119.5 277.6v.1"/>
<path d="M119.5 277.8v.1M119.5 278v.1M119.5 278.2v.1M119.5 277.5v.1M119.5 277.3v.1M119.5 277.3h.3l-.3 .1M119.5 278.4l.2-.1zM119.5 277.2h.2zM119.7 278.2l.1 .1h-.4h.1M119.7 277.4l.1 .2h-.3M119.7 277.6l.1 .1h-.3M119.7 277.8l.1 .1h-.3"/>
<path d="M119.7 278l.1 .1h-.3M119.7 278l-.2 .1M119.7 278h-.2M119.7 278.3l.1 .1h-.3M119.7 277.4l-.2 .1M119.7 277.6l-.2 .1M119.7 277.8l-.2 .1M119.7 278.1l-.2 .2M119.7 277.6h-.2M119.7 277.8h-.2M119.7 278.1l-.2 .1M119.7 277.4h-.2"/>
<path d="M120.3 268l.1 .1M120.4 268.1l.1 .1M120.6 267.9l-.3 .1M120.6 267.9l-.2 .2M120.6 267.9l.1 .1M120.7 268l.2 .1M120.7 268l-.2 .2M120.8 268.1l-.3 .1M120.9 268.2h.1M120.9 268.2l1 .1 .3 .2 .3-.1M120.9 268.1h-.1M120.9 268.1l.2-.2-.3 .2"/>
<path d="M120.9 268.1l1 .1M121.9 268.2l.1 .1M122 268.3l.1 .1M122.2 268.1l-.3 .1M122.2 268.1l-.2 .2M122.2 268.1l.1 .1M122.3 268.2l.2 .1M122.3 268.2l-.2 .2M122.4 268.3l-.3 .1M122.5 268.4h.1M122.5 268.3h-.1M122.5 268.3l.2-.2-.3 .2"/>
<path d="M122.5 268.4l19.4 2.4 5.6 .4M122.5 268.3l19.4 2.4M131.2 269.8a.26 .26 0 0 0 0 .3 .26 .26 0 0 0 .3 .1M137.2 270.6a.26 .26 0 0 0 0 .3 .26 .26 0 0 0 .3 .1M141.9 270.7l5.6 .4M142.2 270.5l-.3 .2M142.2 270.5l5.6 .4M147.5 271.1v.1M147.7 271.1l-.2 .1M147.8 270.9l-.1 2M147.8 270.9l-.3 .2M147.8 272.4l.4 .1"/>
<path d="M148.2 272.5l-.4 .3M148.2 272.5l-.5 .4M148.4 263.1v.3M143.4 281.4l-.2 .2 .4 .1 .4-.1-.2-.2M143.4 280.6h.1M143.4 280.8h.1M143.4 281h.1M143.4 281.2h.1M143.4 281.4h.1M143.4 280.4l.1 .1M143.4 280.4h.1M143.4 280.9h.1"/>
<path d="M143.4 281.1h.1M143.4 280.2h.1M143.5 280.2v.2M143.5 280.5h.1M143.5 280.6v.1M143.5 280.8v.1M143.5 281v.1M143.5 281.2v.1M143.5 280.5l-.1 .1M143.5 280.7l-.1 .1M143.5 280.9h-.1M143.5 281.1h-.1"/>
<path d="M143.5 280.4h-.1M143.5 280.2h.2zM143.5 280.2v.1M143.7 281.2v.1l-.3 .1 .1-.1M143.7 280.2v.2h-.3M143.7 280.4v.2h-.3M143.7 280.6v.2h-.3M143.7 280.8v.1h-.3M143.7 281v.1h-.3M143.7 280.2l-.2 .2M143.7 280.4l-.2 .1M143.7 280.6l-.2 .1"/>
<path d="M143.7 280.8l-.2 .1M143.7 281l-.2 .1M143.7 281.2l-.2 .1M143.7 281.3l-.2 .1M143.7 281.4h.1h-.4M143.7 280.6h-.2M143.7 280.8h-.2M143.7 281h-.2M143.7 281.2h-.2"/>
<circle cx="157.4" cy="34.5" r=".2"/>
<circle cx="87.2" cy="75.1" r=".2"/>
<circle cx="149.2" cy="133.8" r=".18"/>
<circle cx="86.6" cy="155.7" r=".09"/>
<circle cx="118.2" cy="243.2" r=".38"/>
<circle cx="118.2" cy="243.1" r=".24"/>
<circle cx="144.6" cy="246.5" r=".24"/>
<circle cx="115.6" cy="268.1" r=".33"/>
<circle cx="115.6" cy="268" r=".8"/>
<circle cx="115.6" cy="268" r=".89"/>
<circle cx="119.4" cy="268.5" r=".23"/>
<circle cx="131.4" cy="270" r=".23"/>
<circle cx="137.4" cy="270.8" r=".23"/>
</g>
<g font-size="4.1">
<text x="8.3" y="11.2">ART. 326270 - Mesa de centro con un cajón y un estante.</text>
<text x="15.8" y="27.6">3</text>
<text x="19.5" y="27.6">Armado de cajón</text>
<text x="15.3" y="47.1">Coloque 2</text>
<text x="15.3" y="51.1">tarugos 6x30 en</text>
<text x="15.3" y="55.1">el fondo de cajón</text>
<text x="15.3" y="59.1">K, 2 mas en</text>
<text x="15.3" y="63.1">cada uno de los</text>
<text x="15.3" y="67.1">costados de</text>
<text x="15.3" y="71.1">cajón J a su vez</text>
<text x="15.3" y="75.1">encastrar las</text>
<text x="15.3" y="79.1">cajas mini fix.</text>
<text x="15.3" y="83.1">Agregar</text>
<text x="15.3" y="87.1">adhesivo en</text>
<text x="15.3" y="91.1">cada perforación</text>
<text x="15.3" y="95.1">donde lleve</text>
<text x="15.3" y="99.1">tarugo.</text>
<text x="160" y="142.8">cajón G atornillar</text>
<text x="162.2" y="138.8">En el frente de</text>
<text x="160" y="146.8">3 pernos mini fix.</text>
<text x="125.8" y="173.2">Una vez armada la estructura tipo &quot;U&quot;</text>
<text x="124.7" y="177.2">entre J-K-J, ingrese el frente de cajón I</text>
<text x="125.5" y="181.2">ajuste los pernos mini fax girando 180</text>
<text x="128.4" y="185.2">grados las cajas mini fix. Habiendo</text>
<text x="126.1" y="189.2">agregado el adhesivo anteriormente.</text>
<text x="126.9" y="193.2">Luego ajuste el fondo y los costados</text>
<text x="131.4" y="197.2">mediante los dos tornillos 4 cm.</text>
<text x="18.5" y="249">Desde abajo introduzca el piso de</text>
<text x="19.2" y="253">cajón sobre el canal del frente de</text>
<text x="21" y="257">cajón G, y clave este siguiendo</text>
<text x="20.2" y="261">una escuadra correcta del cajón</text>
<text x="21.8" y="265">sobre los filos inferiores de los</text>
<text x="30.1" y="269">costados y del fondo.</text>
<text x="18.4" y="273">Atornille las guías metálicas como</text>
<text x="23.4" y="277">muestra la figura mediante 4</text>
<text x="36.8" y="281">tornillos 2 cm.</text>
</g>
<g font-size="4">
<text x="176.7" y="35.1">J</text>
<text x="123.2" y="53">K</text>
<text x="88.5" y="85.6">J</text>
<text x="129.7" y="123.6">G</text>
<text x="84.1" y="171.4">J</text>
<text x="51.2" y="181.3">K</text>
<text x="81.1" y="202">G</text>
<text x="26.4" y="205.1">J</text>
<text x="163.1" y="235.2">G</text>
</g>
<text font-size="3.6" x="187.9" y="289.3">Pagina 2</text>
<text font-size="2.7" x="62.3" y="107.9" transform="rotate(-45 62.3 107.9)">COLA</text>
</svg>
